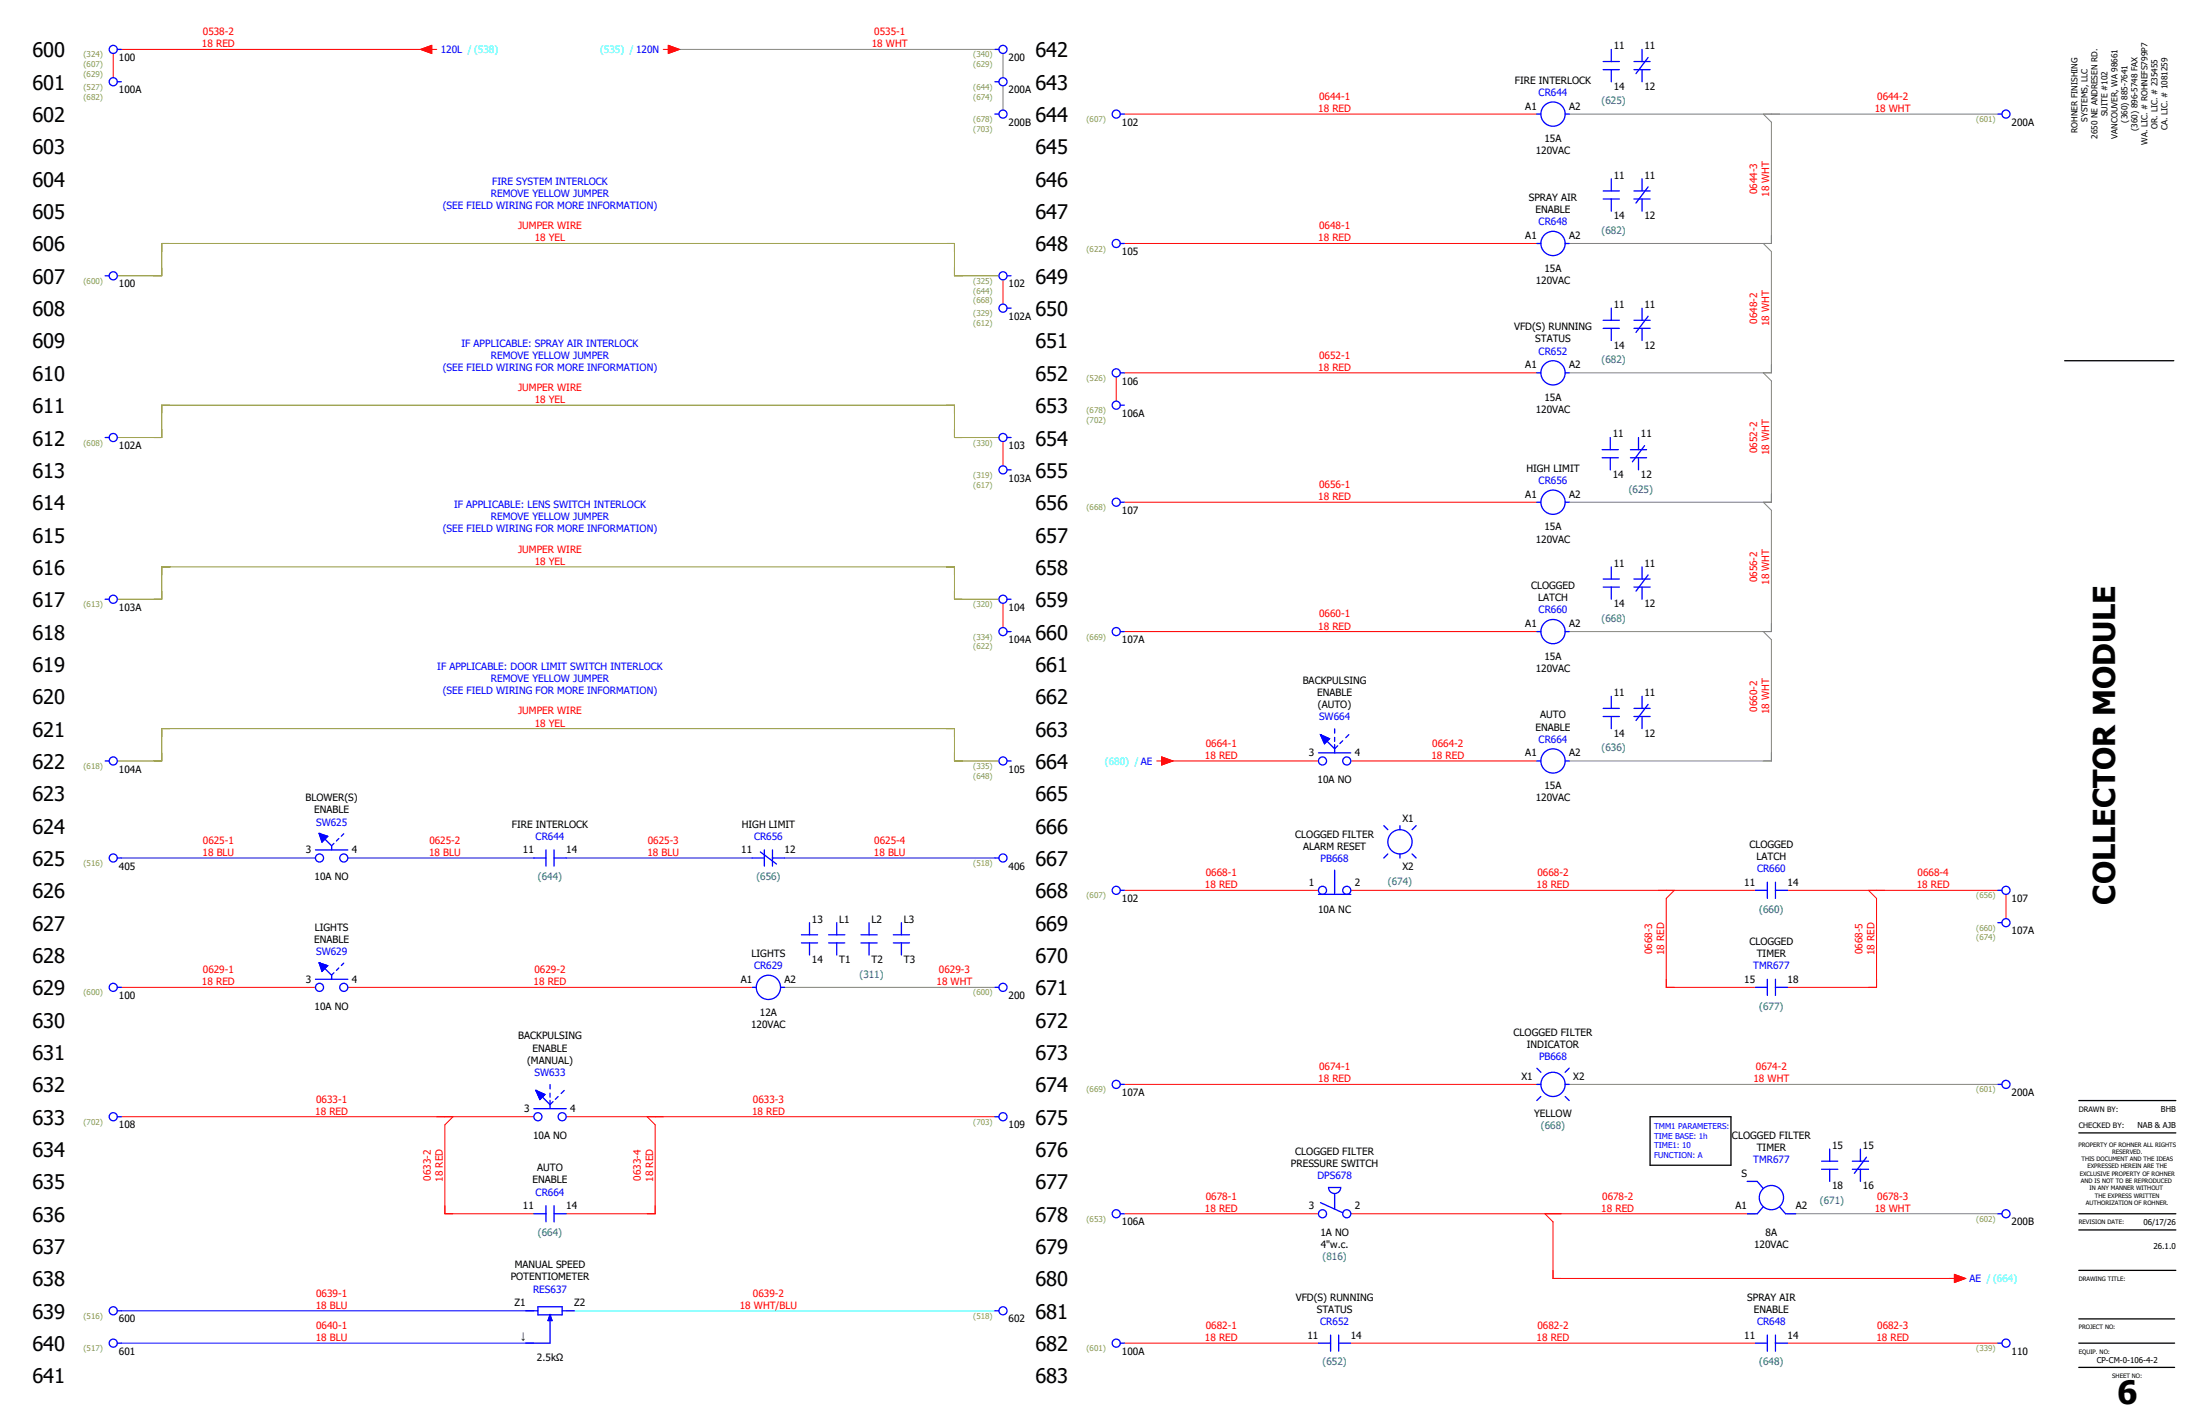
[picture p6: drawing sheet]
<svg xmlns="http://www.w3.org/2000/svg" width="432mm" height="280mm" viewBox="0 0 432 280" stroke-linecap="round" stroke-linejoin="round" font-family="sans-serif">
<path d="M405.2 70.8h21.4M323.8 219.3h15.9v9.5h-15.9zM408 216.1h19M408 222.4h19M408 238.3h19M408 241.5h19M408 258.9h18.8M408 249.4h19M408 263.7h18.8M408 268.5h18.8" fill="none" stroke="#000" stroke-width=".25"/>
<path d="M23 54.2h8.7v-6.4h155.6v6.4h8.8M23 85.9h8.7v-6.3h155.6v6.3h8.8M23 117.7h8.7v-6.4h155.6v6.4h8.8M23 149.4h8.7v-6.3h155.6v6.3h8.8" fill="none" stroke="#969600" stroke-width=".2"/>
<g fill="none" stroke="#f00" stroke-width=".2">
<path d="M22.2 10.5v4.8M23.8 9.7h60.3M82.5 9.7l2.2-.8v1.6zM84.7 9.7h1M130.2 9.7h1M131.2 8.9l2.1 .8-2.1 .8zM220.7 22.4h80.9M196.8 54.9v4.8M220.7 47.8h80.9M219.1 74v4.8M220.7 73.2h80.9M196.8 86.7v4.8"/>
<path d="M220.7 98.6h80.9M196.8 118.4v4.8M220.7 124h80.9M227 149.4h1M228 148.6l2.2 .8-2.2 .8zM228.6 149.4h30.2M265.1 149.4h36.5M220.7 174.8h38.1M265.1 174.8h79.4M328.6 174.8l-1.6 1.6v17.5h17.5M350.8 174.8h41.3M366.7 174.8l1.6 1.6v17.5h-17.5"/>
<path d="M393.7 175.6v4.8M23.8 193.9h38.1M68.3 193.9h79.3M23.8 219.3h81M88.9 219.3l-1.6 1.5v17.5h17.5M111.1 219.3h84.2M127 219.3l1.6 1.5v17.5h-17.5M220.7 212.9h80.9M220.7 238.3h38.1M265.1 238.3h79.4M303.2 238.3l1.6 1.6v11.1h79.4M383.6 250.2l2.2 .8-2.2 .8z"/>
<path d="M220.7 263.7h38.1M265.1 263.7h79.4M350.8 263.7h41.3"/>
</g>
<path d="M131.8 9.7h63.5M196.8 10.5v4.8M196.8 16.8v4.8M308 22.4h84.1M346.1 22.4l1.6 1.6v23.8h-39.7M346.1 47.8l1.6 1.6v23.8h-39.7M346.1 73.2l1.6 1.6v23.8h-39.7M346.1 98.6l1.6 1.6v23.8h-39.7M346.1 124l1.6 1.6v23.8h-39.7M154 193.9h41.3M308 212.9h84.1M350.8 238.3h41.3" fill="none" stroke="#808080" stroke-width=".2"/>
<path d="M23.8 168.5h38.1M68.3 168.5h36.5M111.1 168.5h36.5M154 168.5h41.3M23.8 257.4h81M23.8 263.7h81" fill="none" stroke="#00f" stroke-width=".2"/>
<path d="M111.1 257.4h84.2" fill="none" stroke="#0ff" stroke-width=".2"/>
<g fill="none" stroke="#00f" stroke-width=".25">
<path d="M23 9.7h.8M23 16.1h.8M195.3 9.7h.8M195.3 16.1h.8M314.6 13.7h3.2M314.6 12.1h3.2M316.2 9.7v2.4M316.2 13.7v2.4M320.7 13.7h3.2M320.7 12.1h3.2M322.3 9.7v2.4M322.3 13.7v2.4"/>
<path d="M323.5 11.3l-2.4 3.2M195.3 22.4h.8M219.9 22.4h.8M301.6 22.4h.8M307.2 22.4h.8M314.6 39.1h3.2M314.6 37.5h3.2M316.2 35.1v2.4M316.2 39.1v2.4M320.7 39.1h3.2M320.7 37.5h3.2M322.3 35.1v2.4"/>
<path d="M322.3 39.1v2.4M323.5 36.7l-2.4 3.2M392.1 22.4h.8M20.6 54.2h.8M197.6 54.2h.8M219.9 47.8h.8M301.6 47.8h.8M307.2 47.8h.8M197.6 60.5h.8M219.9 73.2h.8M219.9 79.6h.8M301.6 73.2h.8"/>
<path d="M307.2 73.2h.8M314.6 64.5h3.2M314.6 62.9h3.2M316.2 60.5v2.4M316.2 64.5v2.4M320.7 64.5h3.2M320.7 62.9h3.2M322.3 60.5v2.4M322.3 64.5v2.4M323.5 62.1l-2.4 3.2M20.6 85.9h.8M197.6 85.9h.8"/>
<path d="M197.6 92.3h.8M219.9 98.6h.8M301.6 98.6h.8M307.2 98.6h.8M314.5 89.9h3.1M314.5 88.3h3.1M316 85.9v2.4M316 89.9v2.4M320 89.9h3.2M320 88.3h3.2M321.6 85.9v2.4M321.6 89.9v2.4"/>
<path d="M322.8 87.5l-2.4 3.2M20.6 117.7h.8M197.6 117.7h.8M314.6 115.3h3.2M314.6 113.7h3.2M316.2 111.3v2.4M316.2 115.3v2.4M320.7 115.3h3.2M320.7 113.7h3.2M322.3 111.3v2.4M322.3 115.3v2.4M323.5 112.9l-2.4 3.2"/>
<path d="M197.6 124h.8M219.9 124h.8M301.6 124h.8M307.2 124h.8M314.6 139.1h3.2M316.2 136.7v2.4M320.7 139.1h3.2M322.3 136.7v2.4M323.5 138.3l-2.4 3.2M20.6 149.4h.8M197.6 149.4h.8M258.8 147.8h6.3"/>
<path d="M259.2 144.2h.1M259.2 144.2l1.7 .8-.9 1zM259.2 144.2l2.7 2.8 .6-.6M261.9 143.1v.8M261.9 144.8v.8M261.9 146.2v1.6M263.5 145.4l-.5 .6M264.7 144.2l-.6 .6M301.6 149.4h.8M307.2 149.4h.8M314.6 140.7h3.2M316.2 140.7v2.4"/>
<path d="M320.7 140.7h3.2M322.3 140.7v2.4M23 168.5h.8M61.9 166.9h6.4M62.6 163.6h.1M62.6 163.6l1.7 .6-1.1 1.1zM63.4 164.4l1.7 1.7v.8M65.5 165.6l-.4 .5M66.5 164.6l-.5 .5M67.5 163.7l-.5 .5M104.8 168.5h2.4M107.2 166.9v3.1"/>
<path d="M108.7 168.5h2.4M108.7 166.9v3.1M147.6 168.5h2.4M149.2 167.3l3.2 2.3M150 166.9v3.1M151.6 168.5h2.4M151.6 166.9v3.1M195.3 168.5h.8M219.9 174.8h.8M258.8 175.6h6.3M261.9 170.8v4.8M271.6 162.1l.8 .8"/>
<path d="M272.4 167.7l-.8 .8M274.8 162.1v.8M274.8 167.7v.8M277.1 167.7l.8 .8M277.9 162.1l-.8 .8M344.5 174.8h2.4M346.9 173.2v3.2M348.5 174.8h2.3M348.5 173.2v3.2M392.1 174.8h.8M23 193.9h.8M61.9 192.3h6.4"/>
<path d="M62.6 189h.1M62.6 189l1.7 .6-1.1 1.1zM63.4 189.8l1.7 1.7v.8M65.5 191l-.4 .5M66.5 190l-.5 .5M67.5 189.1l-.5 .5M147.6 193.9h.8M153.2 193.9h.8M157.3 185.1h3.2M157.3 183.5h3.2M158.9 181.2v2.3M158.9 185.1v2.4"/>
<path d="M162.6 185.1h3.2M162.6 183.5h3.2M164.2 181.2v2.3M164.2 185.1v2.4M169 185.1h3.2M169 183.5h3.2M170.6 181.2v2.3M170.6 185.1v2.4M175.3 185.1h3.2M175.3 183.5h3.2M176.9 181.2v2.3M176.9 185.1v2.4"/>
<path d="M195.3 193.9h.8M344.5 193.9h2.4M346.9 192.3v3.1M348.5 193.9h2.3M348.5 192.3v3.1M392.1 181.2h.8M23 219.3h.8M104.8 217.7h6.3M105.2 214.1h.1M105.2 214.1l1.8 .8-1 1zM105.2 214.1l2.7 2.8 .6-.6M107.9 212.9v.9"/>
<path d="M107.9 214.6v.8M107.9 216v1.7M109.5 215.3l-.5 .5M110.7 214.1l-.6 .6M195.3 219.3h.8M219.9 212.9h.8M301.6 212.9h.8M301.6 209.7l.8 .8M302.4 215.3l-.8 .8M307.2 212.9h.8M307.2 215.3l.8 .8M308 209.7l-.8 .8"/>
<path d="M392.1 212.9h.8M104.8 238.3h2.4M107.2 236.7v3.2M108.7 238.3h2.4M108.7 236.7v3.2M219.9 238.3h.8M259.2 236.1l4.3 2M260.7 233.1h2.4a1.19 1.19 0 0 1-1.2 1.2 1.19 1.19 0 0 1-1.2-1.2zM261.9 234.3v3M342.9 232h2l1.2 1.3M346.1 236.9l-1.2 1.4h-2M349.2 236.9l1.2 1.4h2"/>
<path d="M357.5 229.6h3.2M357.5 228h3.2M359.1 225.6v2.4M359.1 229.6v2.4M363.5 229.6h3.2M363.5 228h3.2M365.1 225.6v2.4M365.1 229.6v2.4M366.3 227.2l-2.4 3.2M392.1 238.3h.8M23 257.4h.8M103.2 257.4h2.4"/>
<path d="M105.6 256.6h4.7v1.5h-4.7zM107.9 258.1h.1M107.9 258.1v5.6h-4.7M107.9 258.1l.4 1.2h-.7zM110.3 257.4h2.4M195.3 257.4h.8M23 263.7h.8M219.9 263.7h.8M258.8 263.7h2.3M261.1 262.1v3.2M262.7 263.7h2.4M262.7 262.1v3.2"/>
<path d="M344.5 263.7h2.4M346.9 262.1v3.2M348.5 263.7h2.3M348.5 262.1v3.2M392.1 263.7h.8"/>
<circle cx="22.2" cy="16.1" r=".79"/>
<circle cx="22.2" cy="9.7" r=".79"/>
<circle cx="196.8" cy="9.7" r=".79"/>
<circle cx="196.8" cy="16.1" r=".79"/>
<circle cx="196.8" cy="22.4" r=".79"/>
<circle cx="219.1" cy="22.4" r=".79"/>
<circle cx="304.8" cy="22.4" r="2.38"/>
<circle cx="393.7" cy="22.4" r=".79"/>
<circle cx="22.2" cy="54.2" r=".79"/>
<circle cx="196.8" cy="54.2" r=".79"/>
<circle cx="219.1" cy="47.8" r=".79"/>
<circle cx="304.8" cy="47.8" r="2.38"/>
<circle cx="196.8" cy="60.5" r=".79"/>
<circle cx="219.1" cy="73.2" r=".79"/>
<circle cx="219.1" cy="79.6" r=".79"/>
<circle cx="304.8" cy="73.2" r="2.38"/>
<circle cx="22.2" cy="85.9" r=".79"/>
<circle cx="196.8" cy="85.9" r=".79"/>
<circle cx="196.8" cy="92.3" r=".79"/>
<circle cx="219.1" cy="98.6" r=".79"/>
<circle cx="304.8" cy="98.6" r="2.38"/>
<circle cx="22.2" cy="117.7" r=".79"/>
<circle cx="196.8" cy="117.7" r=".79"/>
<circle cx="196.8" cy="124" r=".79"/>
<circle cx="219.1" cy="124" r=".79"/>
<circle cx="304.8" cy="124" r="2.38"/>
<circle cx="22.2" cy="149.4" r=".79"/>
<circle cx="196.8" cy="149.4" r=".79"/>
<circle cx="259.6" cy="149.4" r=".79"/>
<circle cx="264.3" cy="149.4" r=".79"/>
<circle cx="304.8" cy="149.4" r="2.38"/>
<circle cx="22.2" cy="168.5" r=".79"/>
<circle cx="62.7" cy="168.5" r=".79"/>
<circle cx="67.5" cy="168.5" r=".79"/>
<circle cx="196.8" cy="168.5" r=".79"/>
<circle cx="219.1" cy="174.8" r=".79"/>
<circle cx="259.6" cy="174.8" r=".79"/>
<circle cx="264.3" cy="174.8" r=".79"/>
<circle cx="274.8" cy="165.3" r="2.38"/>
<circle cx="393.7" cy="174.8" r=".79"/>
<circle cx="22.2" cy="193.9" r=".79"/>
<circle cx="62.7" cy="193.9" r=".79"/>
<circle cx="67.5" cy="193.9" r=".79"/>
<circle cx="150.8" cy="193.9" r="2.38"/>
<circle cx="196.8" cy="193.9" r=".79"/>
<circle cx="393.7" cy="181.2" r=".79"/>
<circle cx="22.2" cy="219.3" r=".79"/>
<circle cx="105.6" cy="219.3" r=".79"/>
<circle cx="110.3" cy="219.3" r=".79"/>
<circle cx="196.8" cy="219.3" r=".79"/>
<circle cx="219.1" cy="212.9" r=".79"/>
<circle cx="304.8" cy="212.9" r="2.38"/>
<circle cx="393.7" cy="212.9" r=".79"/>
<circle cx="219.1" cy="238.3" r=".79"/>
<circle cx="259.6" cy="238.3" r=".79"/>
<circle cx="264.3" cy="238.3" r=".79"/>
<circle cx="347.7" cy="235.1" r="2.38"/>
<circle cx="393.7" cy="238.3" r=".79"/>
<circle cx="22.2" cy="257.4" r=".79"/>
<circle cx="196.8" cy="257.4" r=".79"/>
<circle cx="22.2" cy="263.7" r=".79"/>
<circle cx="219.1" cy="263.7" r=".79"/>
<circle cx="393.7" cy="263.7" r=".79"/>
</g>
<g fill="#00f" stroke="#00f" stroke-width=".2">
<path d="M62.6 163.6l1.7 .6-1.1 1.1z"/>
<path d="M62.6 189l1.7 .6-1.1 1.1z"/>
<path d="M105.2 214.1l1.8 .8-1 1z"/>
<path d="M259.2 144.2l1.7 .8-.9 1z"/>
<path d="M107.9 258.1l.4 1.2h-.7z"/>
</g>
<g fill="#f00" stroke="#f00" stroke-width=".2">
<path d="M82.5 9.7l2.2-.8v1.6z"/>
<path d="M131.2 8.9l2.1 .8-2.1 .8z"/>
<path d="M383.6 250.2l2.2 .8-2.2 .8z"/>
<path d="M228 148.6l2.2 .8-2.2 .8z"/>
</g>
<text font-size="6.3" x="415.5" y="275.7">6</text>
<text font-size="5.9" x="415.1" y="177.6" transform="rotate(-90 415.1 177.6)">COLLECTOR MODULE</text>
<g font-size="3.9">
<text x="6.3" y="11.3">600</text>
<text x="203.2" y="11.3">642</text>
<text x="6.3" y="17.6">601</text>
<text x="203.2" y="17.6">643</text>
<text x="6.3" y="24">602</text>
<text x="203.2" y="24">644</text>
<text x="6.3" y="30.3">603</text>
<text x="203.2" y="30.3">645</text>
<text x="6.3" y="36.7">604</text>
<text x="203.2" y="36.7">646</text>
<text x="6.3" y="43">605</text>
<text x="203.2" y="43">647</text>
<text x="6.3" y="49.4">606</text>
<text x="203.2" y="49.4">648</text>
<text x="6.3" y="55.7">607</text>
<text x="203.2" y="55.7">649</text>
<text x="6.3" y="62.1">608</text>
<text x="203.2" y="62.1">650</text>
<text x="6.3" y="68.4">609</text>
<text x="203.2" y="68.4">651</text>
<text x="6.3" y="74.8">610</text>
<text x="203.2" y="74.8">652</text>
<text x="6.3" y="81.1">611</text>
<text x="203.2" y="81.1">653</text>
<text x="6.3" y="87.5">612</text>
<text x="203.2" y="87.5">654</text>
<text x="6.3" y="93.8">613</text>
<text x="203.2" y="93.8">655</text>
<text x="6.3" y="100.2">614</text>
<text x="203.2" y="100.2">656</text>
<text x="6.3" y="106.5">615</text>
<text x="203.2" y="106.5">657</text>
<text x="6.3" y="112.9">616</text>
<text x="203.2" y="112.9">658</text>
<text x="6.3" y="119.2">617</text>
<text x="203.2" y="119.2">659</text>
<text x="6.3" y="125.6">618</text>
<text x="203.2" y="125.6">660</text>
<text x="6.3" y="131.9">619</text>
<text x="203.2" y="131.9">661</text>
<text x="6.3" y="138.3">620</text>
<text x="203.2" y="138.3">662</text>
<text x="6.3" y="144.6">621</text>
<text x="203.2" y="144.6">663</text>
<text x="6.3" y="151">622</text>
<text x="203.2" y="151">664</text>
<text x="6.3" y="157.3">623</text>
<text x="203.2" y="157.3">665</text>
<text x="6.3" y="163.7">624</text>
<text x="203.2" y="163.7">666</text>
<text x="6.3" y="170">625</text>
<text x="203.2" y="170">667</text>
<text x="6.3" y="176.4">626</text>
<text x="203.2" y="176.4">668</text>
<text x="6.3" y="182.7">627</text>
<text x="203.2" y="182.7">669</text>
<text x="6.3" y="189.1">628</text>
<text x="203.2" y="189.1">670</text>
<text x="6.3" y="195.4">629</text>
<text x="203.2" y="195.4">671</text>
<text x="6.3" y="201.8">630</text>
<text x="203.2" y="201.8">672</text>
<text x="6.3" y="208.1">631</text>
<text x="203.2" y="208.1">673</text>
<text x="6.3" y="214.5">632</text>
<text x="203.2" y="214.5">674</text>
<text x="6.3" y="220.8">633</text>
<text x="203.2" y="220.8">675</text>
<text x="6.3" y="227.2">634</text>
<text x="203.2" y="227.2">676</text>
<text x="6.3" y="233.5">635</text>
<text x="203.2" y="233.5">677</text>
<text x="6.3" y="239.9">636</text>
<text x="203.2" y="239.9">678</text>
<text x="6.3" y="246.2">637</text>
<text x="203.2" y="246.2">679</text>
<text x="6.3" y="252.6">638</text>
<text x="203.2" y="252.6">680</text>
<text x="6.3" y="258.9">639</text>
<text x="203.2" y="258.9">681</text>
<text x="6.3" y="265.3">640</text>
<text x="203.2" y="265.3">682</text>
<text x="6.3" y="271.6">641</text>
<text x="203.2" y="271.6">683</text>
</g>
<g font-size="2">
<text x="23.3" y="12">100</text>
<text x="198" y="12">200</text>
<text x="316.7" y="9.7">11</text>
<text x="322.8" y="9.7">11</text>
<text x="297.3" y="16.4">FIRE INTERLOCK</text>
<text x="316.7" y="17.6">14</text>
<text x="322.8" y="17.6">12</text>
<text x="23.3" y="18.3">100A</text>
<text x="198" y="18.3">200A</text>
<text x="299.4" y="21.5">A1</text>
<text x="308" y="21.5">A2</text>
<text x="198" y="24.7">200B</text>
<text x="220.2" y="24.7">102</text>
<text x="303.1" y="27.9">15A</text>
<text x="394.8" y="24.7">200A</text>
<text x="301.4" y="30.3">120VAC</text>
<text x="316.7" y="35.1">11</text>
<text x="322.8" y="35.1">11</text>
<text x="300.1" y="39.5">SPRAY AIR</text>
<text x="301.4" y="41.8">ENABLE</text>
<text x="299.4" y="46.9">A1</text>
<text x="308" y="46.9">A2</text>
<text x="316.7" y="43">14</text>
<text x="322.8" y="43">12</text>
<text x="220.2" y="50.1">105</text>
<text x="303.1" y="53.3">15A</text>
<text x="23.3" y="56.4">100</text>
<text x="198" y="56.4">102</text>
<text x="301.4" y="55.7">120VAC</text>
<text x="198" y="62.8">102A</text>
<text x="297.2" y="64.9">VFD(S) RUNNING</text>
<text x="316.7" y="60.5">11</text>
<text x="322.8" y="60.5">11</text>
<text x="301.3" y="67.2">STATUS</text>
<text x="316.7" y="68.4">14</text>
<text x="322.8" y="68.4">12</text>
<text x="220.2" y="75.5">106</text>
<text x="299.4" y="72.3">A1</text>
<text x="308" y="72.3">A2</text>
<text x="220.2" y="81.8">106A</text>
<text x="301.4" y="81.1">120VAC</text>
<text x="303.1" y="78.7">15A</text>
<text x="23.3" y="88.2">102A</text>
<text x="198" y="88.2">103</text>
<text x="316.5" y="85.9">11</text>
<text x="322.1" y="85.9">11</text>
<text x="198" y="94.5">103A</text>
<text x="299.6" y="92.6">HIGH LIMIT</text>
<text x="316.5" y="93.8">14</text>
<text x="322.1" y="93.8">12</text>
<text x="220.2" y="100.9">107</text>
<text x="299.4" y="97.7">A1</text>
<text x="308" y="97.7">A2</text>
<text x="301.4" y="106.5">120VAC</text>
<text x="303.1" y="104.1">15A</text>
<text x="316.7" y="111.3">11</text>
<text x="322.8" y="111.3">11</text>
<text x="23.3" y="119.9">103A</text>
<text x="198" y="119.9">104</text>
<text x="300.5" y="115.7">CLOGGED</text>
<text x="301.9" y="118">LATCH</text>
<text x="316.7" y="119.2">14</text>
<text x="322.8" y="119.2">12</text>
<text x="299.4" y="123.1">A1</text>
<text x="308" y="123.1">A2</text>
<text x="198" y="126.3">104A</text>
<text x="220.2" y="126.3">107A</text>
<text x="301.4" y="131.9">120VAC</text>
<text x="303.1" y="129.5">15A</text>
<text x="255.7" y="134.2">BACKPULSING</text>
<text x="258.5" y="136.6">ENABLE</text>
<text x="316.7" y="136.7">11</text>
<text x="322.8" y="136.7">11</text>
<text x="258.7" y="139">(AUTO)</text>
<text x="301.4" y="143.4">ENABLE</text>
<text x="302.3" y="141.1">AUTO</text>
<text x="256.9" y="148.5">3</text>
<text x="265.9" y="148.5">4</text>
<text x="299.4" y="148.5">A1</text>
<text x="308" y="148.5">A2</text>
<text x="316.7" y="144.6">14</text>
<text x="322.8" y="144.6">12</text>
<text x="23.3" y="151.7">104A</text>
<text x="198" y="151.7">105</text>
<text x="258.6" y="153.8">10A NO</text>
<text x="303.1" y="154.9">15A</text>
<text x="60" y="157.3">BLOWER(S)</text>
<text x="61.7" y="159.7">ENABLE</text>
<text x="275.2" y="161.3">X1</text>
<text x="301.4" y="157.3">120VAC</text>
<text x="60" y="167.6">3</text>
<text x="69.1" y="167.6">4</text>
<text x="100.5" y="162.5">FIRE INTERLOCK</text>
<text x="102.6" y="167.6">11</text>
<text x="111.1" y="167.6">14</text>
<text x="145.5" y="167.6">11</text>
<text x="145.6" y="162.5">HIGH LIMIT</text>
<text x="154" y="167.6">12</text>
<text x="254.2" y="164.5">CLOGGED FILTER</text>
<text x="255.7" y="166.9">ALARM RESET</text>
<text x="343.3" y="166.5">CLOGGED</text>
<text x="23.3" y="170.7">405</text>
<text x="61.8" y="172.8">10A NO</text>
<text x="198" y="170.7">406</text>
<text x="256.9" y="173.9">1</text>
<text x="265.9" y="173.9">2</text>
<text x="275.2" y="170.8">X2</text>
<text x="342.3" y="173.9">11</text>
<text x="344.7" y="168.8">LATCH</text>
<text x="350.8" y="173.9">14</text>
<text x="220.2" y="177.1">102</text>
<text x="258.7" y="179.2">10A NC</text>
<text x="394.8" y="177.1">107</text>
<text x="61.7" y="185.1">ENABLE</text>
<text x="61.8" y="182.7">LIGHTS</text>
<text x="159.4" y="181.1">13</text>
<text x="164.7" y="181.1">L1</text>
<text x="171" y="181.1">L2</text>
<text x="177.4" y="181.1">L3</text>
<text x="343.3" y="185.5">CLOGGED</text>
<text x="394.8" y="183.4">107A</text>
<text x="147.5" y="187.9">LIGHTS</text>
<text x="159.4" y="189.1">14</text>
<text x="164.7" y="189.1">T1</text>
<text x="171" y="189.1">T2</text>
<text x="177.4" y="189.1">T3</text>
<text x="344.8" y="187.9">TIMER</text>
<text x="23.3" y="196.1">100</text>
<text x="60" y="193">3</text>
<text x="69.1" y="193">4</text>
<text x="145.4" y="193">A1</text>
<text x="154" y="193">A2</text>
<text x="198" y="196.1">200</text>
<text x="342.3" y="193">15</text>
<text x="350.8" y="193">18</text>
<text x="61.8" y="198.2">10A NO</text>
<text x="147.4" y="201.8">120VAC</text>
<text x="149.1" y="199.4">12A</text>
<text x="297.1" y="203.4">CLOGGED FILTER</text>
<text x="101.7" y="204.1">BACKPULSING</text>
<text x="103.5" y="208.8">(MANUAL)</text>
<text x="104.5" y="206.5">ENABLE</text>
<text x="299.7" y="205.7">INDICATOR</text>
<text x="220.2" y="215.2">107A</text>
<text x="298.6" y="212">X1</text>
<text x="308.8" y="212">X2</text>
<text x="394.8" y="215.2">200A</text>
<text x="23.3" y="221.5">108</text>
<text x="102.9" y="218.4">3</text>
<text x="111.9" y="218.4">4</text>
<text x="198" y="221.5">109</text>
<text x="301.1" y="219.2">YELLOW</text>
<text x="104.6" y="223.6">10A NO</text>
<text x="254.2" y="226.8">CLOGGED FILTER</text>
<text x="339.9" y="223.6">CLOGGED FILTER</text>
<text x="344.8" y="226">TIMER</text>
<text x="359.6" y="225.6">15</text>
<text x="365.6" y="225.6">15</text>
<text x="104.5" y="232.3">ENABLE</text>
<text x="105.4" y="230">AUTO</text>
<text x="253.4" y="229.2">PRESSURE SWITCH</text>
<text x="341.8" y="231.1">S</text>
<text x="359.6" y="233.5">18</text>
<text x="365.6" y="233.5">16</text>
<text x="102.6" y="237.4">11</text>
<text x="111.1" y="237.4">14</text>
<text x="256.9" y="237.4">3</text>
<text x="265.9" y="237.4">2</text>
<text x="340.6" y="237.4">A1</text>
<text x="352.4" y="237.4">A2</text>
<text x="220.2" y="240.6">106A</text>
<text x="259.1" y="242.7">1A NO</text>
<text x="259.2" y="245">4&quot;w.c.</text>
<text x="344.3" y="245">120VAC</text>
<text x="346.5" y="242.7">8A</text>
<text x="394.8" y="240.6">200B</text>
<text x="100.2" y="251.4">POTENTIOMETER</text>
<text x="101" y="249">MANUAL SPEED</text>
<text x="101" y="256.5">Z1</text>
<text x="112.7" y="256.5">Z2</text>
<text x="254.3" y="255.4">VFD(S) RUNNING</text>
<text x="258.4" y="257.7">STATUS</text>
<text x="342.9" y="255.4">SPRAY AIR</text>
<text x="344.2" y="257.7">ENABLE</text>
<text x="23.3" y="259.6">600</text>
<text x="102.2" y="262.8">↓</text>
<text x="198" y="259.6">602</text>
<text x="256.6" y="262.8">11</text>
<text x="265.1" y="262.8">14</text>
<text x="342.3" y="262.8">11</text>
<text x="350.8" y="262.8">14</text>
<text x="23.3" y="266">601</text>
<text x="105.4" y="267.3">2.5kΩ</text>
<text x="220.2" y="266">100A</text>
<text x="394.8" y="266">110</text>
</g>
<g font-size="2" fill="#f00">
<text x="39.6" y="9.3">18 RED</text>
<text x="39.8" y="6.9">0538-2</text>
<text x="171.1" y="9.3">18 WHT</text>
<text x="171.6" y="6.9">0535-1</text>
<text x="258.7" y="22">18 RED</text>
<text x="258.9" y="19.6">0644-1</text>
<text x="368" y="22">18 WHT</text>
<text x="368.4" y="19.6">0644-2</text>
<text x="344.9" y="38.2" transform="rotate(-90 344.9 38.2)">0644-3</text>
<text x="347.3" y="38.6" transform="rotate(-90 347.3 38.6)">18 WHT</text>
<text x="101.7" y="45">JUMPER WIRE</text>
<text x="105" y="47.4">18 YEL</text>
<text x="258.7" y="47.4">18 RED</text>
<text x="258.9" y="45">0648-1</text>
<text x="344.9" y="63.6" transform="rotate(-90 344.9 63.6)">0648-2</text>
<text x="347.3" y="64" transform="rotate(-90 347.3 64)">18 WHT</text>
<text x="258.9" y="70.4">0652-1</text>
<text x="101.7" y="76.8">JUMPER WIRE</text>
<text x="258.7" y="72.8">18 RED</text>
<text x="105" y="79.1">18 YEL</text>
<text x="344.9" y="89" transform="rotate(-90 344.9 89)">0652-2</text>
<text x="347.3" y="89.4" transform="rotate(-90 347.3 89.4)">18 WHT</text>
<text x="258.9" y="95.8">0656-1</text>
<text x="258.7" y="98.2">18 RED</text>
<text x="101.7" y="108.5">JUMPER WIRE</text>
<text x="105" y="110.9">18 YEL</text>
<text x="344.9" y="114.4" transform="rotate(-90 344.9 114.4)">0656-2</text>
<text x="347.3" y="114.8" transform="rotate(-90 347.3 114.8)">18 WHT</text>
<text x="258.7" y="123.6">18 RED</text>
<text x="258.9" y="121.2">0660-1</text>
<text x="101.7" y="140.3">JUMPER WIRE</text>
<text x="105" y="142.6">18 YEL</text>
<text x="344.9" y="139.8" transform="rotate(-90 344.9 139.8)">0660-2</text>
<text x="347.3" y="140.2" transform="rotate(-90 347.3 140.2)">18 WHT</text>
<text x="236.5" y="149">18 RED</text>
<text x="236.7" y="146.6">0664-1</text>
<text x="280.9" y="149">18 RED</text>
<text x="281.1" y="146.6">0664-2</text>
<text x="39.8" y="165.7">0625-1</text>
<text x="84.3" y="165.7">0625-2</text>
<text x="127.1" y="165.7">0625-3</text>
<text x="171.6" y="165.7">0625-4</text>
<text x="39.8" y="168">18 BLU</text>
<text x="84.2" y="168">18 BLU</text>
<text x="127.1" y="168">18 BLU</text>
<text x="171.5" y="168">18 BLU</text>
<text x="236.7" y="172">0668-1</text>
<text x="301.8" y="172">0668-2</text>
<text x="376.4" y="172">0668-4</text>
<text x="236.5" y="174.4">18 RED</text>
<text x="301.6" y="174.4">18 RED</text>
<text x="376.2" y="174.4">18 RED</text>
<text x="39.8" y="191.1">0629-1</text>
<text x="104.9" y="191.1">0629-2</text>
<text x="184.3" y="191.1">0629-3</text>
<text x="324.2" y="187.4" transform="rotate(-90 324.2 187.4)">0668-3</text>
<text x="326.6" y="187.5" transform="rotate(-90 326.6 187.5)">18 RED</text>
<text x="365.5" y="187.4" transform="rotate(-90 365.5 187.4)">0668-5</text>
<text x="367.9" y="187.5" transform="rotate(-90 367.9 187.5)">18 RED</text>
<text x="39.6" y="193.4">18 RED</text>
<text x="104.7" y="193.4">18 RED</text>
<text x="183.8" y="193.4">18 WHT</text>
<text x="258.7" y="212.5">18 RED</text>
<text x="258.9" y="210.1">0674-1</text>
<text x="344.1" y="212.5">18 WHT</text>
<text x="344.6" y="210.1">0674-2</text>
<text x="61.9" y="218.8">18 RED</text>
<text x="62" y="216.5">0633-1</text>
<text x="147.6" y="218.8">18 RED</text>
<text x="147.8" y="216.5">0633-3</text>
<text x="84.5" y="231.8" transform="rotate(-90 84.5 231.8)">0633-2</text>
<text x="86.9" y="232" transform="rotate(-90 86.9 232)">18 RED</text>
<text x="125.8" y="231.8" transform="rotate(-90 125.8 231.8)">0633-4</text>
<text x="128.2" y="232" transform="rotate(-90 128.2 232)">18 RED</text>
<text x="236.5" y="237.9">18 RED</text>
<text x="236.7" y="235.5">0678-1</text>
<text x="314.3" y="237.9">18 RED</text>
<text x="314.5" y="235.5">0678-2</text>
<text x="368" y="237.9">18 WHT</text>
<text x="368.4" y="235.5">0678-3</text>
<text x="62" y="256.9">18 BLU</text>
<text x="62" y="254.6">0639-1</text>
<text x="145.2" y="256.9">18 WHT/BLU</text>
<text x="147.8" y="254.6">0639-2</text>
<text x="62" y="263.3">18 BLU</text>
<text x="62" y="260.9">0640-1</text>
<text x="236.5" y="263.3">18 RED</text>
<text x="236.7" y="260.9">0682-1</text>
<text x="301.6" y="263.3">18 RED</text>
<text x="301.8" y="260.9">0682-2</text>
<text x="368.3" y="263.3">18 RED</text>
<text x="368.4" y="260.9">0682-3</text>
</g>
<g font-size="2" fill="#00f">
<text x="86.5" y="10.5">120L / (538)</text>
<text x="302" y="18.8">CR644</text>
<text x="86.9" y="41">(SEE FIELD WIRING FOR MORE INFORMATION)</text>
<text x="96.4" y="38.7">REMOVE YELLOW JUMPER</text>
<text x="96.6" y="36.3">FIRE SYSTEM INTERLOCK</text>
<text x="302" y="44.2">CR648</text>
<text x="90.6" y="68">IF APPLICABLE: SPRAY AIR INTERLOCK</text>
<text x="96.4" y="70.4">REMOVE YELLOW JUMPER</text>
<text x="302" y="69.6">CR652</text>
<text x="86.9" y="72.8">(SEE FIELD WIRING FOR MORE INFORMATION)</text>
<text x="302" y="95">CR656</text>
<text x="89.1" y="99.8">IF APPLICABLE: LENS SWITCH INTERLOCK</text>
<text x="86.9" y="104.5">(SEE FIELD WIRING FOR MORE INFORMATION)</text>
<text x="96.4" y="102.2">REMOVE YELLOW JUMPER</text>
<text x="302" y="120.4">CR660</text>
<text x="85.8" y="131.5">IF APPLICABLE: DOOR LIMIT SWITCH INTERLOCK</text>
<text x="86.9" y="136.3">(SEE FIELD WIRING FOR MORE INFORMATION)</text>
<text x="96.4" y="133.9">REMOVE YELLOW JUMPER</text>
<text x="258.9" y="141.4">SW664</text>
<text x="302" y="145.8">CR664</text>
<text x="62" y="162.1">SW625</text>
<text x="105.1" y="164.9">CR644</text>
<text x="148" y="164.9">CR656</text>
<text x="259.2" y="169.2">PB668</text>
<text x="344.8" y="171.2">CR660</text>
<text x="62" y="187.5">SW629</text>
<text x="148" y="190.3">CR629</text>
<text x="344.1" y="190.3">TMR677</text>
<text x="302.1" y="208.1">PB668</text>
<text x="104.9" y="211.2">SW633</text>
<text x="258.6" y="231.5">DPS678</text>
<text x="344.1" y="228.4">TMR677</text>
<text x="105.1" y="234.7">CR664</text>
<text x="386.6" y="251.8">AE / (664)</text>
<text x="104.6" y="253.8">RES637</text>
<text x="259.1" y="260.1">CR652</text>
<text x="344.8" y="260.1">CR648</text>
</g>
<g font-size="2" fill="#0ff">
<text x="117.8" y="10.5">(535) / 120N</text>
<text x="216.9" y="150.2">(680) / AE</text>
</g>
<g font-size="2" fill="#008080">
<text x="314.3" y="20.5">(625)</text>
<text x="314.3" y="45.9">(682)</text>
<text x="314.3" y="71.3">(682)</text>
<text x="319.7" y="96.7">(625)</text>
<text x="314.3" y="122.1">(668)</text>
<text x="314.3" y="147.5">(636)</text>
<text x="105.6" y="172.8">(644)</text>
<text x="148.4" y="172.8">(656)</text>
<text x="272.4" y="173.7">(674)</text>
<text x="345.3" y="179.2">(660)</text>
<text x="168.7" y="192">(311)</text>
<text x="345.3" y="198.2">(677)</text>
<text x="302.4" y="221.6">(668)</text>
<text x="357.2" y="236.4">(671)</text>
<text x="105.6" y="242.7">(664)</text>
<text x="259.6" y="247.4">(816)</text>
<text x="259.6" y="268.1">(652)</text>
<text x="345.3" y="268.1">(648)</text>
</g>
<g font-size="1.6" fill="#7ca552">
<text x="16.4" y="11.3">(324)</text>
<text x="191" y="11.3">(340)</text>
<text x="16.4" y="13.2">(607)</text>
<text x="16.4" y="15.1">(629)</text>
<text x="16.4" y="17.6">(527)</text>
<text x="191" y="13.2">(629)</text>
<text x="191" y="17.6">(644)</text>
<text x="16.4" y="19.5">(682)</text>
<text x="191" y="19.5">(674)</text>
<text x="191" y="24">(678)</text>
<text x="213.3" y="24">(607)</text>
<text x="387.9" y="24">(601)</text>
<text x="191" y="25.9">(703)</text>
<text x="213.3" y="49.4">(622)</text>
<text x="16.4" y="55.7">(600)</text>
<text x="191" y="55.7">(325)</text>
<text x="191" y="57.6">(644)</text>
<text x="191" y="59.5">(668)</text>
<text x="191" y="62.1">(329)</text>
<text x="191" y="64">(612)</text>
<text x="213.3" y="74.8">(526)</text>
<text x="213.3" y="81.1">(678)</text>
<text x="213.3" y="83">(702)</text>
<text x="16.4" y="87.5">(608)</text>
<text x="191" y="87.5">(330)</text>
<text x="191" y="93.8">(319)</text>
<text x="191" y="95.7">(617)</text>
<text x="213.3" y="100.2">(668)</text>
<text x="16.4" y="119.2">(613)</text>
<text x="191" y="119.2">(320)</text>
<text x="191" y="125.6">(334)</text>
<text x="213.3" y="125.6">(669)</text>
<text x="191" y="127.5">(622)</text>
<text x="16.4" y="151">(618)</text>
<text x="191" y="151">(335)</text>
<text x="191" y="152.9">(648)</text>
<text x="16.4" y="170">(516)</text>
<text x="191" y="170">(518)</text>
<text x="213.3" y="176.4">(607)</text>
<text x="387.9" y="176.4">(656)</text>
<text x="387.9" y="182.7">(660)</text>
<text x="387.9" y="184.6">(674)</text>
<text x="16.4" y="195.4">(600)</text>
<text x="191" y="195.4">(600)</text>
<text x="213.3" y="214.5">(669)</text>
<text x="387.9" y="214.5">(601)</text>
<text x="16.4" y="220.8">(702)</text>
<text x="191" y="220.8">(703)</text>
<text x="213.3" y="239.9">(653)</text>
<text x="387.9" y="239.9">(602)</text>
<text x="16.4" y="258.9">(516)</text>
<text x="191" y="258.9">(518)</text>
<text x="16.4" y="265.3">(517)</text>
<text x="213.3" y="265.3">(601)</text>
<text x="387.9" y="265.3">(339)</text>
</g>
<g font-size="1.6">
<text x="409.7" y="23.9" transform="rotate(-90 409.7 23.9)">SYSTEMS, LLC</text>
<text x="413.6" y="22.8" transform="rotate(-90 413.6 22.8)">SUITE #102</text>
<text x="407.7" y="26.1" transform="rotate(-90 407.7 26.1)">ROHNER FINISHING</text>
<text x="411.6" y="27.3" transform="rotate(-90 411.6 27.3)">2650 NE ANDRESEN RD.</text>
<text x="415.6" y="27.2" transform="rotate(-90 415.6 27.2)">VANCOUVER, WA 98661</text>
<text x="417.6" y="24.1" transform="rotate(-90 417.6 24.1)">(360) 885-7641</text>
<text x="419.5" y="25.7" transform="rotate(-90 419.5 25.7)">(360) 896-5748 FAX</text>
<text x="421.5" y="28.5" transform="rotate(-90 421.5 28.5)">WA. LIC. # ROHNEFS799P7</text>
<text x="423.5" y="25.2" transform="rotate(-90 423.5 25.2)">OR. LIC. # 235455</text>
<text x="425.4" y="25.6" transform="rotate(-90 425.4 25.6)">CA. LIC. # 1081259</text>
<text x="419.5" y="221.5">NAB &amp; AJB</text>
<text x="424.1" y="218.3">BHB</text>
<text x="420.7" y="240.5">06/17/26</text>
<text x="422.6" y="245.3">26.1.0</text>
<text x="411.5" y="267.5">CP-CM-0-106-4-2</text>
</g>
<g font-size="1.6" fill="#00f">
<text x="324.6" y="221.6">TMM1 PARAMETERS:</text>
<text x="324.6" y="223.5">TIME BASE: 1h</text>
<text x="324.6" y="225.4">TIME1: 10</text>
<text x="324.6" y="227.3">FUNCTION: A</text>
</g>
<g font-size="1.5">
<text x="408" y="218.2">DRAWN BY:</text>
<text x="408" y="221.4">CHECKED BY:</text>
</g>
<g font-size="1.2">
<text x="407.9" y="225.1">PROPERTY OF ROHNER ALL RIGHTS</text>
<text x="408.5" y="228">THIS DOCUMENT AND THE IDEAS</text>
<text x="414.5" y="226.5">RESERVED.</text>
<text x="408.2" y="230.8">EXCLUSIVE PROPERTY OF ROHNER</text>
<text x="408.4" y="232.3">AND IS NOT TO BE REPRODUCED</text>
<text x="409.7" y="229.4">EXPRESSED HEREIN ARE THE</text>
<text x="410.1" y="233.7">IN ANY MANNER WITHOUT</text>
<text x="409.4" y="236.5">AUTHORIZATION OF ROHNER.</text>
<text x="411.2" y="235.1">THE EXPRESS WRITTEN</text>
<text x="408" y="240.4">REVISION DATE:</text>
<text x="408" y="251.5">DRAWING TITLE:</text>
<text x="408" y="261">PROJECT NO:</text>
<text x="408" y="265.8">EQUIP. NO:</text>
<text x="414.6" y="270.5">SHEET NO:</text>
</g>
</svg>
